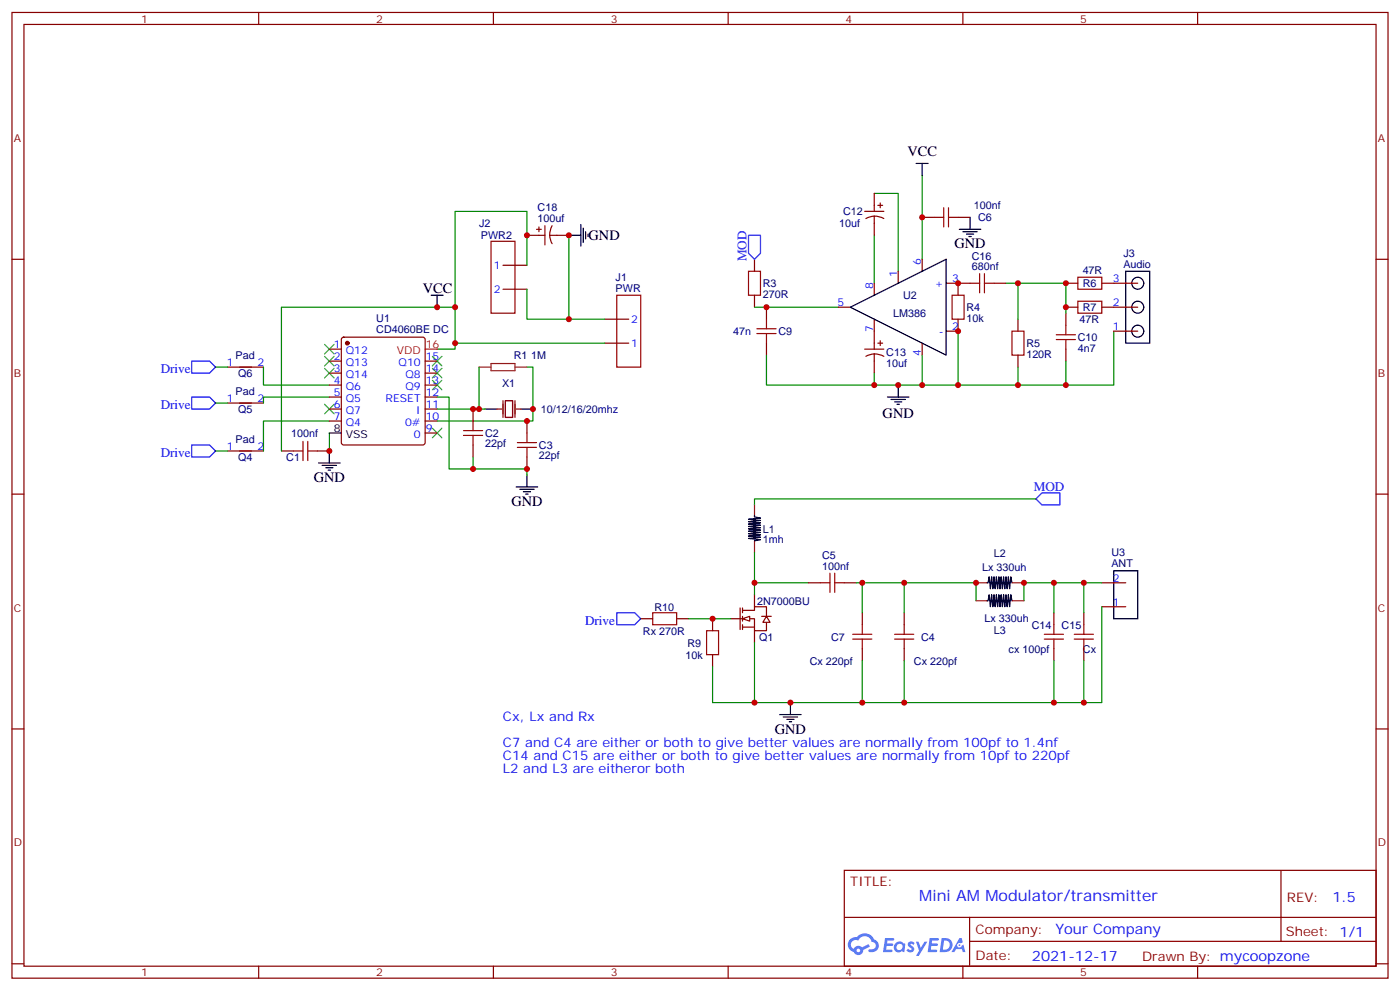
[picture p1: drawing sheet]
<svg xmlns="http://www.w3.org/2000/svg" width="412mm" height="292mm" viewBox="0 0 412 292" stroke-linecap="round" stroke-linejoin="round" font-family="sans-serif">
<g fill="none" stroke="#870000" stroke-width=".35">
<path d="M3.5 3.7h405.4v284.3h-405.4zM7.1 7.2h398.2v277.3h-398.2zM76.2 3.7v3.5M145.3 3.7v3.5M214.5 3.7v3.5M283.6 3.7v3.5M352.8 3.7v3.5M3.5 76.3h3.6M405.3 76.3h3.6M3.5 145.5h3.6M405.3 145.5h3.6M3.5 214.6h3.6"/>
<path d="M405.3 214.6h3.6M248.7 256.3h156.6v28.2h-156.6zM377.3 256.3v20.9M248.7 270.1h156.5M285.6 277.2h119.6M285.6 270.1v14.1M3.5 283.8h3.6M76.2 284.5v3.5M145.3 284.5v3.5M214.5 284.5v3.5M283.6 284.5v3.5M352.8 284.5v3.5"/>
<path d="M405.3 283.8h3.6"/>
</g>
<g fill="#5487ff">
<path d="M267.7 277.4a1.22 1.22 0 0 1 1.7 .3l-.4 .6a.47 .47 0 0 0-.3-.4 .47 .47 0 0 0-.5 .2l.1 .2a1.14 1.14 0 0 1 .8 1.7 1.14 1.14 0 0 1-1.9 0l-.2-.2 .5-.5 .7 .4a.29 .29 0 0 0 .3-.2 .29 .29 0 0 0-.2-.4 1.04 1.04 0 0 1-.6-1.7z"/>
<path d="M260.7 276.2h2.4l.3 .2-.2 .5h-1.8l-.1 .9h1.5l.3 .3-.3 .4h-1.6l-.2 1.1 1.7 .1 .2 .3-.2 .3h-2.6z"/>
<path d="M273.8 276.2h2.4l.3 .2-.1 .5h-1.8l-.2 .9h1.6l.3 .3-.4 .4h-1.6l-.1 1.1 1.7 .1 .2 .3-.2 .3h-2.6z"/>
<path d="M282.6 276.2h.7l.3 1.2-.6 .4a.69 .69 0 0 0-1 .2 .69 .69 0 0 0 .4 1 .69 .69 0 0 0 .9-.6l.5-.3 .6 2.2h-.8l-.2-.9h-1.8l-.5 .9h-.8z"/>
<path d="M269.8 277.3h.8l.6 1.8 1.1-1.8h.9l-2.6 4.2h-.8l.9-1.6z"/>
<path d="M277.4 276.2l-.6 4.1h1.3a2.11 2.11 0 0 0 2.5-2.1 2.11 2.11 0 0 0-2.5-2zM278.1 276.9a1.39 1.39 0 0 1 1.7 1.4 1.39 1.39 0 0 1-1.8 1.3h-.3z"/>
<path d="M263.7 277.8a1.54 1.54 0 0 0-.1 2.2 1.54 1.54 0 0 0 2.2 .1l.6 .2 .3-2.3-.2-.2h-.4a1.49 1.49 0 0 0-2.4 0zM264 278.8a.94 .94 0 0 1 1.8 0 .94 .94 0 0 1-1.8 0z"/>
<path d="M250.4 276.6a2.18 2.18 0 0 0 1.1 3.7 1.44 1.44 0 0 0 1.6 .9 1.44 1.44 0 0 0 1.2-1.5l2-1-.5-.7-1.9 .9a1.47 1.47 0 0 0-2.4 .5 1.39 1.39 0 0 1-.7-2 1.39 1.39 0 0 1 2-.4 2.12 2.12 0 0 1 2.2-1.3 2.12 2.12 0 0 1 1.9 1.6 1.14 1.14 0 0 1 1.1 1.5 1.14 1.14 0 0 1-1.7 .7 .43 .43 0 0 0-.5 .4 .43 .43 0 0 0 .4 .4 1.98 1.98 0 0 0 2.5-1.2 1.98 1.98 0 0 0-1.2-2.5 3.1 3.1 0 0 0-5.3-.7l-.9 .1zM252.3 279.9a.55 .55 0 0 1 1.1 0 .55 .55 0 0 1-1.1 0z"/>
<circle cx="282.6" cy="278.3" r=".26"/>
</g>
<path d="M86.4 132.8h2.9M89.3 130v5.6M90.7 132.8h2.8M90.7 130v5.6M136.5 128.2h5.7M136.5 126.8h5.7M139.3 124v2.8M139.3 128.2v2.8M152.4 131.7h5.6M152.4 130.3h5.6M155.2 127.5v2.8M155.2 131.7v2.8" fill="none" stroke="#a10000" stroke-width=".35"/>
<g fill="none" stroke="#870000" stroke-width=".35">
<path d="M82.9 132.8h3.5M93.5 132.8h3.5M139.3 120.4v3.6M139.3 131v3.5M155.2 124v3.5M155.2 134.5v3.6M218 179v6.3M218.7 179.7h3.5v-1.1h3.6v2.9M218.7 179v1.4M222.2 175.1v3.5M215.2 182.2h7v3.5h3.6v-2.5M218.7 181.5v1.4"/>
<path d="M218.7 183.9v1.4M218.7 184.6h3.5M222.2 185.7v3.5M224.4 181.5h2.8"/>
</g>
<path d="M93.8 136.3h6.4M94.9 137h4.2M96 137.7h2.1M96.7 138.4h.7M97 132.8v3.5M142.9 120.4h3.5M153.5 120.4h3.5M155.2 139.8v3.6M152 143.4h6.4M153.1 144.1h4.2M154.2 144.8h2.1M154.9 145.5h.7" fill="none" stroke="#000" stroke-width=".35"/>
<path d="M128.8 102.8h5.3v-12.3h-51.2v42.3M141.1 108.1v12.3M155.2 108.1h1.8v15.9h-28.2M128.8 120.4h14.1M139.3 134.5v3.6h15.9v1.7" fill="none" stroke="#008700" stroke-width=".35"/>
<path d="M148.2 118v4.9M148.9 118h2.1v4.9h-2.1zM151.7 118v4.9M146.4 120.4h1.4M152 120.4h1.5" fill="none" stroke="#870012" stroke-width=".35"/>
<path d="M141.1 108.1h3.5M144.6 107h7.1v2.1h-7.1zM151.7 108.1h3.5" fill="none" stroke="#8c2424" stroke-width=".35"/>
<g fill="#fff" stroke="#870000" stroke-width=".35">
<path d="M225.8 181.5l1 1.7h-2.1z"/>
<path d="M218.7 182.2l2.1-.7v1.4z"/>
</g>
<g fill="none" stroke="#000" stroke-width=".35">
<path d="M269.9 48.1h3.5M271.6 48.1v3.5M167.6 69.3h3.5M171.1 66.1v6.4M171.8 67.2v4.2M172.5 68.2v2.1M173.2 68.9v.7M282.6 67.5h6.3M283.6 68.2h4.3M284.7 68.9h2.1M285.4 69.6h.7M285.8 64v3.5"/>
<path d="M331.6 79.9h7.1v21.1h-7.1zM127 86.9h3.5M128.8 86.9v3.6M250.5 90.5l28.2-14.2v28.3zM261.4 116.9h6.4M262.5 117.6h4.2M263.5 118.3h2.1M264.2 119h.7M264.6 113.4v3.5M97 127.5h3.5M222.2 151.8v.4l1.8 .3-3.5 .4 3.5 .3-3.5 .4 3.5 .4-3.5 .3 3.5 .4-3.5 .3 3.5 .4-3.5 .3 3.5 .4-3.5 .3 3.5 .4-3.5 .3 3.5 .4-3.5 .3 3.5 .4-3.5 .3 3.5 .4-1.8 .3M290.7 171.6h.3l.4-1.8 .3 3.6 .4-3.6 .4 3.6 .3-3.6 .4 3.6 .3-3.6 .4 3.6 .3-3.6 .4 3.6 .3-3.6 .4 3.6 .3-3.6 .4 3.6 .3-3.6 .4 3.6 .3-3.6 .4 3.6 .3-3.6 .4 1.8"/>
<path d="M290.7 176.9h.3l.4-1.8 .3 3.5 .4-3.5 .4 3.5 .3-3.5 .4 3.5 .3-3.5 .4 3.5 .3-3.5 .4 3.5 .3-3.5 .4 3.5 .3-3.5 .4 3.5 .3-3.5 .4 3.5 .3-3.5 .4 3.5 .3-3.5 .4 1.8M328.1 168.1h7v14.1h-7zM229.7 210.4h6.3M230.7 211.1h4.2M231.8 211.8h2.1M232.5 212.5h.7M232.8 206.9v3.5"/>
<circle cx="335.1" cy="83.4" r="1.76"/>
<circle cx="335.1" cy="90.5" r="1.76"/>
<circle cx="335.1" cy="97.5" r="1.76"/>
</g>
<path d="M220.5 69.3h3.5v5.3l-1.8 1.7-1.7-1.7zM56.4 106.3h5.3l1.8 1.8-1.8 1.8h-5.3zM56.4 116.9h5.3l1.8 1.8-1.8 1.7h-5.3zM56.4 131h5.3l1.8 1.8-1.8 1.7h-5.3zM305.2 146.9l1.7-1.8h5.3v3.6h-5.3zM181.7 180.4h5.3l1.7 1.8-1.7 1.7h-5.3z" fill="none" stroke="#00f" stroke-width=".35"/>
<g fill="none" stroke="#008700" stroke-width=".35">
<path d="M257.5 56.9h7.1v23M271.6 51.6v24.7M155.2 78.1v-15.9h-21.1v28.3M167.6 69.3v24.7M257.5 69.3v14.1M155.2 85.2v8.8h23M222.2 90.5h24.7M282.2 97.5v15.9h-10.6v-8.8M296.3 83.4h3.6v10.6M299.9 83.4h14.1v8.8M328.1 97.5v15.9h-14.1M63.5 108.1h3.5"/>
<path d="M63.5 118.7h3.5M77.6 108.1v5.3h19.4M97 116.9h-19.4v1.8M128.8 116.9h3.5v21.2h7M134.1 101h44.1M225.8 104.6v8.8h31.7M257.5 109.9v3.5h14.1M299.9 108.1v5.3h-17.7M314 106.3v7.1h-14.1M63.5 132.8h3.5M97 124h-19.4v8.8M97 127.5v5.3"/>
<path d="M305.2 146.9h-83v1.8M222.2 162.8v12.3M222.2 171.6h15.9M252.2 171.6h35.3v5.3M254 171.6v8.8M266.3 171.6v8.8M310.4 171.6v8.8M319.3 171.6v8.8M324.6 178.6v28.3h-114.7v-10.6M324.6 171.6h-23v5.3M202.8 182.2h12.4M222.2 189.2v17.7"/>
<path d="M254 194.5v12.4M266.3 194.5v12.4M310.4 194.5v12.4M319.3 194.5v12.4"/>
</g>
<g fill="none" stroke="#3c3" stroke-width=".35">
<path d="M95.6 101.4l2.8 2.8M95.6 104.9l2.8 2.8M95.6 108.4l2.8 2.9M95.6 119l2.8 2.8M98.4 101.4l-2.8 2.8M98.4 104.9l-2.8 2.8M98.4 108.4l-2.8 2.9M98.4 119l-2.8 2.8M127.4 112l2.8 2.8M127.4 108.4l2.8 2.9M127.4 104.9l2.8 2.8M130.2 112l-2.8 2.8"/>
<path d="M130.2 108.4l-2.8 2.9M130.2 104.9l-2.8 2.8M127.4 126.1l2.8 2.8M130.2 126.1l-2.8 2.8"/>
</g>
<g fill="none" stroke="#a10000" stroke-width=".35">
<path d="M220.5 79.9h3.5v7h-3.5zM275.2 64h2.8M278 61.2v5.6M279.4 64h2.8M279.4 61.2v5.6M223 96.8h5.6M223 98.2h5.6M225.8 94v2.8M225.8 98.2v2.8M280.5 86.9h3.5v7.1h-3.5zM285.8 83.4h2.8M288.6 80.6v5.6"/>
<path d="M290 80.6v5.6M290 83.4h2.8M298.1 97.5h3.5v7.1h-3.5zM311.1 98.6h5.7M311.1 100h5.7M314 95.7v2.9M314 100v2.8M317.5 88.7h7.1v3.5h-7.1zM317.5 81.6h7.1v3.6h-7.1zM241.7 171.6h2.8M244.5 168.8v5.6M245.9 168.8v5.6"/>
<path d="M245.9 171.6h2.8M192.3 180.4h7v3.5h-7zM208.1 185.7h3.6v7.1h-3.6zM251.2 186.8h5.6M251.2 188.2h5.6M254 183.9v2.9M254 188.2v2.8M263.5 186.8h5.7M263.5 188.2h5.7M266.3 183.9v2.9M266.3 188.2v2.8M307.6 186.8h5.7"/>
<path d="M307.6 188.2h5.7M310.4 183.9v2.9M310.4 188.2v2.8M316.4 186.8h5.7M316.4 188.2h5.7M319.3 183.9v2.9M319.3 188.2v2.8"/>
</g>
<g fill="none" stroke="#870000" stroke-width=".35">
<path d="M257.5 56.9v5.3M259.3 59.8v1.4M148.2 78.1h7M155.2 69.3h5.3M158 67.5h1.5M158.7 66.8v1.4M160.5 66.5v5.6M161.9 69.3l.7 2.5M161.9 69.3h5.7M162.6 66.5l-.5 1.3-.2 1.5M222.2 76.3v3.6M254.7 62.2h5.6"/>
<path d="M257.5 63.6l1.5 .2 1.3 .5M257.5 63.6l-2.4 .7M257.5 63.6v5.7M258.6 60.5h1.4M264.6 79.9v3.5M271.6 64h3.6M271.6 76.3v3.6M282.2 64h3.6M100.8 99.5l.4-.2h23.3l.5 .2 .2 .5v30.3l-.2 .5-.5 .2h-23.3l-.5-.2-.2-.5v-30.3zM148.2 85.2h7M178.2 94h7M222.2 86.9v3.6"/>
<path d="M225.8 90.5v3.5M246.9 90.5h3.6M257.5 83.4v3.5M257.5 94v8.8M278.7 83.4h7.1M282.2 94v3.5h-3.5M282.2 83.4v3.5M292.8 83.4h3.5M299.9 94v3.5M314 90.5h3.5M314 83.4h3.5M314 92.2v3.5"/>
<path d="M324.6 90.5h10.5M324.6 83.4h10.5M328.1 97.5h7M67 118.7h10.6M67 108.1h10.6M97 102.8h3.5M97 106.3h3.5M97 109.9h3.5M97 113.4h3.5M97 116.9h3.5M125.2 106.3h3.6M125.2 109.9h3.6"/>
<path d="M125.2 113.4h3.6M125.2 116.9h3.6M178.2 101h7M225.8 101v3.6M254.7 102.8h5.6M257.5 104.2l1.5 .2 1.3 .5M257.5 104.2l-2.4 .7M257.5 104.2v5.7M258.6 101h1.4M259.3 100.3v1.4M271.6 101v3.6M299.9 104.6v3.5"/>
<path d="M314 102.8v3.5M67 132.8h10.6M97 120.4h3.5M97 124h3.5M125.2 120.4h3.6M125.2 124h3.6M125.2 127.5h3.6M238.1 171.6h3.6M248.7 171.6h3.5M324.6 178.6h7M324.6 171.6h7M188.7 182.2h3.6"/>
<path d="M199.3 182.2h3.5M209.9 182.2v3.5M209.9 192.8v3.5M254 180.4v3.5M254 191v3.5M266.3 180.4v3.5M266.3 191v3.5M310.4 180.4v3.5M310.4 191v3.5M319.3 180.4v3.5M319.3 191v3.5"/>
</g>
<path d="M222.2 148.7v3.5M222.2 159.2v3.6M287.5 171.6h3.5M287.5 176.9h3.5M298.1 171.6h3.5M298.1 176.9h3.5" fill="none" stroke="#8c2424" stroke-width=".35"/>
<path d="M144.6 71h7.1v21.2h-7.1zM181.7 86.9h7v21.2h-7z" fill="none" stroke="#900" stroke-width=".35"/>
<circle cx="102.3" cy="101" r=".53" fill="#870000" stroke="#870000" stroke-width=".35"/>
<path d="M125.2 102.8h3.6" fill="none" stroke="#f00" stroke-width=".35"/>
<g fill="#c00">
<circle cx="139.3" cy="120.4" r=".88"/>
<circle cx="155.2" cy="124" r=".88"/>
<circle cx="141.1" cy="120.4" r=".88"/>
<circle cx="157" cy="120.4" r=".88"/>
<circle cx="97" cy="132.8" r=".88"/>
<circle cx="128.8" cy="90.5" r=".88"/>
<circle cx="155.2" cy="138.1" r=".88"/>
<circle cx="139.3" cy="138.1" r=".88"/>
<circle cx="222.3" cy="171.6" r=".88"/>
<circle cx="134.1" cy="101" r=".88"/>
<circle cx="134.1" cy="90.5" r=".88"/>
<circle cx="232.8" cy="206.9" r=".88"/>
<circle cx="287.5" cy="171.6" r=".88"/>
<circle cx="254" cy="171.6" r=".88"/>
<circle cx="254" cy="206.9" r=".88"/>
<circle cx="301.6" cy="171.6" r=".88"/>
<circle cx="266.3" cy="171.6" r=".88"/>
<circle cx="266.3" cy="206.9" r=".88"/>
<circle cx="310.4" cy="171.6" r=".88"/>
<circle cx="319.3" cy="171.6" r=".88"/>
<circle cx="310.4" cy="206.9" r=".88"/>
<circle cx="319.3" cy="206.9" r=".88"/>
<circle cx="222.3" cy="206.9" r=".88"/>
<circle cx="155.2" cy="69.3" r=".88"/>
<circle cx="167.6" cy="94" r=".88"/>
<circle cx="167.6" cy="69.3" r=".88"/>
<circle cx="314" cy="113.4" r=".88"/>
<circle cx="271.6" cy="64" r=".88"/>
<circle cx="264.6" cy="113.4" r=".88"/>
<circle cx="282.2" cy="97.5" r=".88"/>
<circle cx="282.2" cy="83.4" r=".88"/>
<circle cx="271.6" cy="113.4" r=".88"/>
<circle cx="282.2" cy="113.4" r=".88"/>
<circle cx="299.9" cy="83.4" r=".88"/>
<circle cx="299.9" cy="113.4" r=".88"/>
<circle cx="314" cy="90.5" r=".88"/>
<circle cx="314" cy="83.4" r=".88"/>
<circle cx="225.8" cy="90.5" r=".88"/>
<circle cx="257.5" cy="113.4" r=".88"/>
<circle cx="209.9" cy="182.2" r=".88"/>
</g>
<text font-size="4.6" fill="#00f" x="270.8" y="265.3">Mini AM Modulator/transmitter</text>
<g font-size="4.2">
<text x="267.3" y="46">VCC</text>
<text x="173.4" y="70.7">GND</text>
<text x="281.2" y="73.2">GND</text>
<text x="124.5" y="86.2">VCC</text>
<text x="260" y="123">GND</text>
<text x="92.4" y="142">GND</text>
<text x="150.6" y="149">GND</text>
<text x="228.2" y="216">GND</text>
</g>
<g font-size="4.2" fill="#00f">
<text x="392.5" y="265.5">1.5</text>
<text x="310.9" y="275.1">Your Company</text>
<text x="304" y="282.9">2021-12-17</text>
</g>
<g font-size="3.9" fill="#00f">
<text x="219.9" y="77" transform="rotate(-90 219.9 77)">MOD</text>
<text x="47.4" y="109.9">Drive</text>
<text x="47.4" y="120.4">Drive</text>
<text x="47.4" y="134.5">Drive</text>
<text x="304.5" y="144.6">MOD</text>
<text x="172.3" y="183.9">Drive</text>
<text x="148.2" y="212.2">Cx, Lx and Rx</text>
<text x="148.2" y="219.9">C7 and C4 are either or both to give better values are normally from 100pf to 1.4nf</text>
<text x="148.2" y="223.8">C14 and C15 are either or both to give better values are normally from 10pf to 220pf</text>
<text x="148.2" y="227.7">L2 and L3 are eitheror both</text>
</g>
<g font-size="3.9" fill="#800">
<text x="250.5" y="260.8">TITLE:</text>
<text x="379.1" y="265.5">REV:</text>
<text x="287.4" y="275">Company:</text>
<text x="378.7" y="275.7">Sheet: 1/1</text>
<text x="287.4" y="282.7">Date:</text>
<text x="336.4" y="282.8">Drawn By: mycoopzone</text>
</g>
<g font-size="3.2" fill="#800">
<text x="41.6" y="6.7">1</text>
<text x="110.8" y="6.7">2</text>
<text x="179.9" y="6.7">3</text>
<text x="249.1" y="6.7">4</text>
<text x="318.2" y="6.7">5</text>
<text x="4.1" y="41.8">A</text>
<text x="405.9" y="41.8">A</text>
<text x="4.1" y="110.9">B</text>
<text x="405.9" y="110.9">B</text>
<text x="4.1" y="180.1">C</text>
<text x="405.9" y="180.1">C</text>
<text x="4.1" y="249.2">D</text>
<text x="405.9" y="249.2">D</text>
<text x="41.6" y="287.5">1</text>
<text x="110.8" y="287.5">2</text>
<text x="179.9" y="287.5">3</text>
<text x="249.1" y="287.5">4</text>
<text x="318.2" y="287.5">5</text>
</g>
<g font-size="3.2" fill="#000080">
<text x="158.4" y="65.4">100uf</text>
<text x="158.4" y="62.2">C18</text>
<text x="248.4" y="63.4">C12</text>
<text x="286.9" y="61.6">100nf</text>
<text x="288.1" y="65.2">C6</text>
<text x="141.1" y="66.9">J2</text>
<text x="141.6" y="70.4">PWR2</text>
<text x="247.2" y="66.9">10uf</text>
<text x="286.3" y="76.4">C16</text>
<text x="330.9" y="75.7">J3</text>
<text x="181.4" y="82.7">J1</text>
<text x="286.3" y="79.5">680nf</text>
<text x="318.9" y="80.6">47R</text>
<text x="330.9" y="78.8">Audio</text>
<text x="181.3" y="85.9">PWR</text>
<text x="224.7" y="87.6">270R</text>
<text x="224.7" y="84.5">R3</text>
<text x="266" y="88.1">U2</text>
<text x="318.9" y="84.6">R6</text>
<text x="110.8" y="94.9">U1</text>
<text x="263.1" y="93.4">LM386</text>
<text x="284.7" y="94.7">10k</text>
<text x="284.7" y="91.6">R4</text>
<text x="318" y="95.2">47R</text>
<text x="318.9" y="91.6">R7</text>
<text x="110.8" y="98.1">CD4060BE DC</text>
<text x="216" y="98.7">47n</text>
<text x="229.3" y="98.6">C9</text>
<text x="317.5" y="100.4">C10</text>
<text x="69.4" y="105.7">Pad</text>
<text x="151.4" y="105.7">R1</text>
<text x="156.5" y="105.7">1M</text>
<text x="261.1" y="108">10uf</text>
<text x="261.1" y="104.8">C13</text>
<text x="302.3" y="105.3">120R</text>
<text x="302.3" y="102.2">R5</text>
<text x="317.5" y="103.5">4n7</text>
<text x="70.1" y="111">Q6</text>
<text x="147.9" y="113.8">X1</text>
<text x="69.4" y="116.3">Pad</text>
<text x="70.1" y="121.6">Q5</text>
<text x="159.3" y="121.6">10/12/16/20mhz</text>
<text x="69.4" y="130.4">Pad</text>
<text x="85.8" y="128.7">100nf</text>
<text x="142.9" y="131.7">22pf</text>
<text x="142.9" y="128.6">C2</text>
<text x="70.1" y="135.7">Q4</text>
<text x="84.3" y="135.7">C1</text>
<text x="158.7" y="135.3">22pf</text>
<text x="158.7" y="132.2">C3</text>
<text x="224.7" y="160">1mh</text>
<text x="224.7" y="156.9">L1</text>
<text x="242.2" y="167.7">100nf</text>
<text x="242.2" y="164.6">C5</text>
<text x="292.7" y="163.9">L2</text>
<text x="327.4" y="167">ANT</text>
<text x="327.4" y="163.8">U3</text>
<text x="289.3" y="168.1">Lx 330uh</text>
<text x="192.8" y="179.8">R10</text>
<text x="223" y="178.1">2N7000BU</text>
<text x="290" y="183.2">Lx 330uh</text>
<text x="303.9" y="185.1">C14</text>
<text x="312.7" y="185.1">C15</text>
<text x="189.4" y="186.9">Rx 270R</text>
<text x="202.5" y="190.4">R9</text>
<text x="223.6" y="188.6">Q1</text>
<text x="244.8" y="188.6">C7</text>
<text x="271.3" y="188.6">C4</text>
<text x="292.7" y="186.8">L3</text>
<text x="202" y="193.9">10k</text>
<text x="238.5" y="195.7">Cx 220pf</text>
<text x="269.2" y="195.7">Cx 220pf</text>
<text x="297.1" y="192.1">cx 100pf</text>
<text x="319" y="192.2">Cx</text>
</g>
<g font-size="3.2" fill="#00f">
<text x="145.4" y="79.2">1</text>
<text x="264.2" y="81.6" transform="rotate(-90 264.2 81.6)">1</text>
<text x="271.3" y="78.1" transform="rotate(-90 271.3 78.1)">6</text>
<text x="280.5" y="83">3</text>
<text x="327.8" y="83">3</text>
<text x="145.4" y="86.2">2</text>
<text x="257.2" y="85.2" transform="rotate(-90 257.2 85.2)">8</text>
<text x="275.4" y="84.5">+</text>
<text x="185.9" y="95">2</text>
<text x="246.7" y="90.1">5</text>
<text x="327.8" y="90.1">2</text>
<text x="257.2" y="97.8" transform="rotate(-90 257.2 97.8)">7</text>
<text x="276.5" y="98.6">-</text>
<text x="280.5" y="97.2">2</text>
<text x="327.8" y="97.2">1</text>
<text x="66.8" y="107.7">1</text>
<text x="75.8" y="107.7">2</text>
<text x="98.4" y="102.4">1</text>
<text x="98.4" y="106">2</text>
<text x="101.8" y="104.2">Q12</text>
<text x="101.8" y="107.7">Q13</text>
<text x="117.4" y="107.7">Q10</text>
<text x="125.4" y="106">15</text>
<text x="185.9" y="102.1">1</text>
<text x="271.3" y="104.8" transform="rotate(-90 271.3 104.8)">4</text>
<text x="98.4" y="109.5">3</text>
<text x="98.4" y="113">4</text>
<text x="101.8" y="111.3">Q14</text>
<text x="119.4" y="111.3">Q8</text>
<text x="125.4" y="113">13</text>
<text x="125.4" y="109.5">14</text>
<text x="66.8" y="118.3">1</text>
<text x="75.8" y="118.3">2</text>
<text x="98.4" y="116.6">5</text>
<text x="101.8" y="114.8">Q6</text>
<text x="101.8" y="118.3">Q5</text>
<text x="113.6" y="118.3">RESET</text>
<text x="119.4" y="114.8">Q9</text>
<text x="125.4" y="116.6">12</text>
<text x="98.4" y="120.1">6</text>
<text x="98.4" y="123.6">7</text>
<text x="101.8" y="121.8">Q7</text>
<text x="101.8" y="125.4">Q4</text>
<text x="119.3" y="125.4">0#</text>
<text x="122.6" y="121.8">I</text>
<text x="125.4" y="123.6">10</text>
<text x="125.4" y="120.1">11</text>
<text x="121.9" y="128.9">0</text>
<text x="125.4" y="127.1">9</text>
<text x="66.8" y="132.4">1</text>
<text x="75.8" y="132.4">2</text>
<text x="327.8" y="171.2">2</text>
<text x="327.8" y="178.3">1</text>
</g>
<g font-size="3.2" fill="#f00">
<text x="116.9" y="104.2">VDD</text>
<text x="125.4" y="102.4">16</text>
</g>
<g font-size="3.2">
<text x="98.4" y="127.1">8</text>
<text x="101.8" y="128.9">VSS</text>
</g>
</svg>
